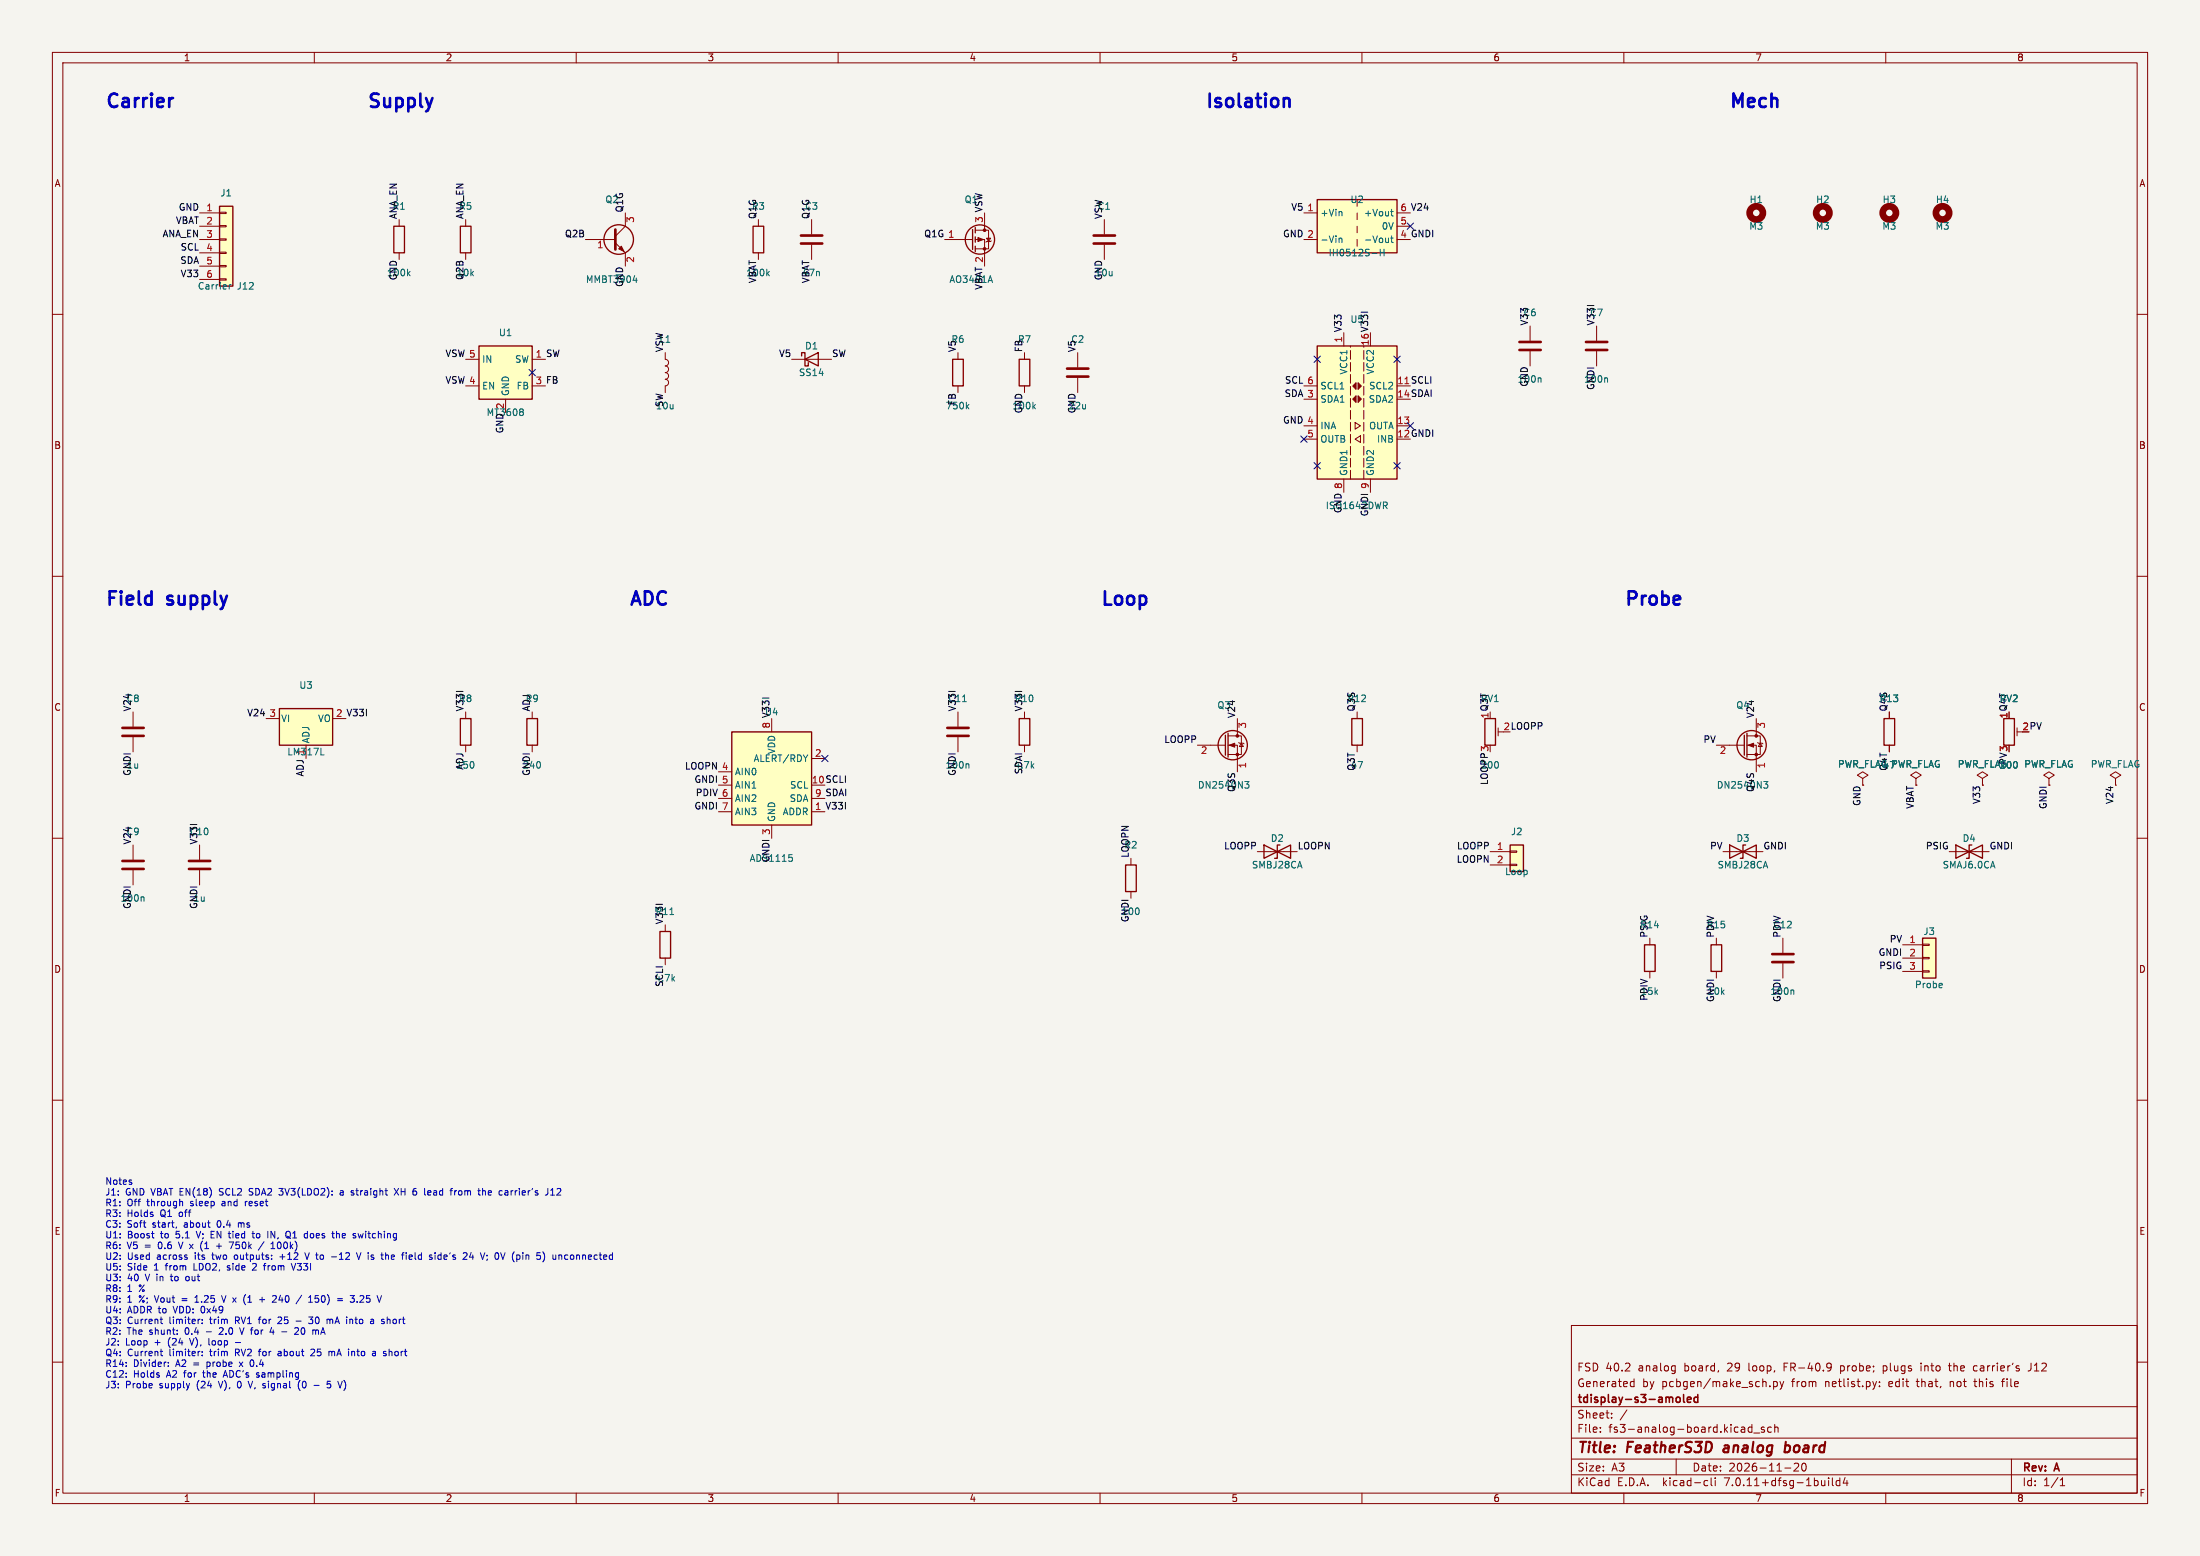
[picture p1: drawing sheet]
<svg xmlns="http://www.w3.org/2000/svg" width="420mm" height="297mm" viewBox="0 0 420 297" stroke-linecap="round" stroke-linejoin="round" font-family="sans-serif">
<path d="M0 0h420v297h-420z" fill="#f5f4ef" stroke="#f5f4ef" stroke-width=".19"/>
<g fill="none" stroke="#840000" stroke-width=".19">
<path d="M10 10h400v277h-400zM12 12h396v273h-396zM60 10v2M110 10v2M160 10v2M210 10v2M260 10v2M310 10v2M360 10v2M10 60h2M38.1 45.7h3.8M38.1 40.6h3.8"/>
<path d="M38.1 43.2h3.8M38.1 48.3h3.8M38.1 50.8h3.8M38.1 53.3h3.8M41.9 53.2h1.3v.3h-1.3zM41.9 50.7h1.3v.2h-1.3zM41.9 48.1h1.3v.3h-1.3zM41.9 45.6h1.3v.2h-1.3zM41.9 43.1h1.3v.2h-1.3zM41.9 40.5h1.3v.3h-1.3zM76.2 41.9v1.3M76.2 48.3v1.2"/>
<path d="M88.9 41.9v1.3M88.9 48.3v1.2M111.8 45.7h5.7M117.5 46.4l1.9 1.9v2.5M119.4 40.6v2.6l-1.9 1.9M144.8 41.9v1.3M144.8 48.3v1.2M154.9 41.9v2.8M154.9 46.7v2.8M180.3 45.7h5.4M186.2 45.7h1.8v5.1M186.2 43.9h2.5v3.6h-2.5"/>
<path d="M188 40.6v3.3M188.3 45.5h.8l-.4 .6zM189.2 46l-1 .2M210.8 41.9v2.8M210.8 46.7v2.8M248.9 45.7h2.6M248.9 40.6h2.6M259.1 40.6v1.3M259.1 43.2v1.3M259.1 45.7v1.3M266.7 40.6h2.5M266.7 43.2h2.5"/>
<path d="M408 60h2M88.9 68.6h2.5M88.9 73.7h2.5M96.5 76.2v2.5M101.6 68.6h2.5M101.6 73.7h2.5M127 67.3v1.3a.64 .64 0 0 1 .6 .6 .64 .64 0 0 1-.6 .7 .64 .64 0 0 1 .6 .6 .64 .64 0 0 1-.6 .6 .64 .64 0 0 1 .6 .7 .64 .64 0 0 1-.6 .6 .64 .64 0 0 1 .6 .6 .64 .64 0 0 1-.6 .7v1.2M151.1 68.6h7.6M182.9 67.3v1.3M182.9 73.7v1.2M195.6 67.3v1.3M195.6 73.7v1.2"/>
<path d="M205.7 67.3v2.8M205.7 72.1v2.8M248.9 76.2h2.6M248.9 73.7h2.6M256.5 63.5v2.5M292.1 62.2v2.8M292.1 67.1v2.8M304.8 62.2v2.8M304.8 67.1v2.8M248.9 81.3h2.6M248.9 83.8h2.6M256.5 91.4v2.6"/>
<path d="M258.7 80.6l1 .7-1 .6zM258.7 83.8l1-.6v1.3zM261.6 91.4v2.6M266.7 81.3h2.5M10 110h2M408 110h2M25.4 135.9v2.8M50.8 137.2h2.5M88.9 135.9v1.3M101.6 135.9v1.3M147.3 137.2v2.5M182.9 135.9v2.8"/>
<path d="M195.6 135.9v1.3M236.2 137.2v3.3M259.1 135.9v1.3M286 139.7h1M286 138.9v1.6M335.3 137.2v3.3M360.7 135.9v1.3M385.1 138.9v1.6M385.1 139.7h1M10 160h2M25.4 140.7v2.8M58.4 142.2v2.6"/>
<path d="M88.9 142.2v1.3M101.6 142.2v1.3M137.2 154.9h2.5M137.2 147.3h2.5M137.2 149.9h2.5M137.2 152.4h2.5M147.3 157.5v2.5M154.9 154.9h2.6M154.9 144.8h2.6M154.9 152.4h2.6M182.9 140.7v2.8M195.6 142.2v1.3"/>
<path d="M228.6 142.2h5.3M234.4 142.2h1.8v5.1M234.4 140.5h2.6v3.5h-2.6M236.5 141.7l1 .3M237 141.9l.4 .6h-.8zM259.1 142.2v1.3M327.7 142.2h5.3M333.5 142.2h1.8v5.1M333.5 140.5h2.5v3.5h-2.5M335.5 141.7l1 .3M336 141.9l.4 .6h-.7zM355.6 148.6l1-.6-1-.7-1 .7 1 .6v1.3"/>
<path d="M360.7 142.2v1.3M365.8 148.6l1-.6-1-.7-1.1 .7 1.1 .6v1.3M378.5 148.6l1-.6-1-.7-1.1 .7 1.1 .6v1.3M378.5 149.9h.1M391.2 148.6l1-.6-1-.7-1.1 .7 1.1 .6v1.3M403.9 148.6l1-.6-1-.7-1.1 .7 1.1 .6v1.3M403.9 149.9h.1M408 160h2M25.4 161.3v2.8M25.4 166.1v2.8M38.1 161.3v2.8M38.1 166.1v2.8"/>
<path d="M127 176.5v1.3M215.9 163.8v1.3M215.9 170.2v1.3M240 162.6h7.6M284.5 162.6h3.8M284.5 165.1h3.8M288.3 165h1.3v.2h-1.3zM288.3 162.4h1.3v.3h-1.3zM315 179.1v1.2M327.7 179.1v1.2M328.9 162.6h7.6M340.4 179.1v2.8"/>
<path d="M372.1 162.6h7.6M127 182.9v1.3M315 185.4v1.3M327.7 185.4v1.3M340.4 183.9v2.8M363.2 180.3h3.8M363.2 182.9h3.8M363.2 185.4h3.8M367 185.3h1.3v.2h-1.3zM367 182.8h1.3v.2h-1.3zM367 180.2h1.3v.3h-1.3zM10 210h2"/>
<path d="M408 210h2M10 260h2M300 253h108v32h-108zM408 260h2M300 278.5h108M300 274.5h108M300 268.5h108M305.5 273.2v.2M305.5 272.5v.1M307.7 270.5v.2M307.7 269.8v.1M310.6 269.1l-1.3 1.9"/>
<path d="M311.4 264.6h.5M311.4 263.8h.5M311.9 263.2v1.5M319.7 260.7l.1 .1M319.8 260.7v1.2l-.1 .2M319.8 261.6l-.1 .1M320 278.5v3M334.4 271.9v1.5M334.4 272.5l-.4-.1-.3 .3 .2 .6h.5M334.8 273.5h1.1M336.8 272.5l-.4-.1-.2 .2 .1 .2 .5 .2v.3h-.6M337.9 264.5v.2"/>
<path d="M338.2 272.5l-.5-.1-.3 .3 .2 .6h.6M338.6 263.8l.4-.1 .3 .3-.1 .6h-.6M338.6 263.7v1.5M338.8 272.5l.2-.1 .4 .1v.9M338.8 271.9v1.5M339.8 263.7l.4 1M340.2 264.7l-.4 .5M340.5 263.7l-.3 1M342.5 279.4l.6-.1 .2 .1 .1 .3-1 1.1h1M344.2 279.4l.1-.1a.8 .8 0 0 1 .5 .7 .8 .8 0 0 1-.5 .8 1 1 0 0 1-.1-1.4zM349 260.2l.5 .1a.99 .99 0 0 1-.3 1.4M349.6 260.8l-.3 .3h-.3"/>
<path d="M351.4 260.7v1.5M351.4 261.6l.1 .1M351.5 260.7l-.1 .1M358.2 263.7l-.3 1M358.8 264.5v.2M358.8 263.8v.1M359.5 260.7v1.5M359.5 261.6l.4 .1M359.9 260.7l-.4 .1M366.7 260.2v.1M366.7 260.7v1M371.9 260.7h.6"/>
<path d="M372.2 260.2v1.3l.3 .2M372.3 263.7v1M372.4 263.8h-.1M376.8 263.7h.6M376.8 261.5l.2 .2 .4-.1M377 263.2v1.3l.2 .2M377.4 260.8l-.4-.1-.2 .1M382.1 263.7h.6M382.7 263.2l-.4 .2v1.3M384 278.5v6.5M387.7 260.2v1.1a.48 .48 0 0 1-.5 .4M60 285v2"/>
<path d="M110 285v2M160 285v2M210 285v2M260 285v2M300 281.5h108M310 285v2M325.6 282.6l.4 .1M326 283.5l-.4 .1M326.7 282.1v1.3l.2 .2M327.4 282.1v.1M327.4 282.6v1M340.7 280.2h1.2"/>
<path d="M349.1 282.1v.1M349.1 282.6v1M349.8 282.1v1.3l.2 .2M351.2 282.7l-.4-.1-.3 .3 .2 .6h.5M351.2 282.1v1.5M352.2 282l-.3 1.1h.9M352.6 282.6v1M360 285v2M393.3 283.6h.9M393.3 282.5l.4-.4v1.5"/>
</g>
<path d="M329.1 276.5l-.1 .4 .2 .3M340.8 276h.8M340.9 275.2l-.2 2M341.5 277a.66 .66 0 0 1-.8 .1" fill="none" stroke="#840000" stroke-width=".4"/>
<path d="M320.5 266.7l.3 .3v.4l-.3 .3M321.4 266.2v1.3l.2 .2M322.1 267.2l.7-.2v-.2l-.5-.1-.2 .2 .1 .7h.6M324.1 266.8l-.4-.1-.3 .3 .1 .6h.6M324.1 266.2v1.5" fill="none" stroke="#840000" stroke-width=".3"/>
<g fill="#ffffc2" stroke="#ffffc2" stroke-width=".19">
<path d="M367 179.1h2.6v7.6h-2.6z"/>
<path d="M251.5 66h15.2v25.4h-15.2z"/>
<path d="M288.3 161.3h2.5v5.1h-2.5z"/>
<path d="M41.9 39.4h2.5v15.2h-2.5z"/>
<path d="M251.5 38.1h15.2v10.2h-15.2z"/>
<path d="M91.4 66h10.2v10.2h-10.2z"/>
<path d="M139.7 139.7h15.2v17.8h-15.2z"/>
<path d="M53.3 135.3h10.2v6.9h-10.2z"/>
</g>
<g fill="none" stroke="#840000" stroke-width=".25">
<path d="M41.9 39.4h2.5v15.2h-2.5zM251.5 38.1h15.2v10.2h-15.2zM75.2 43.2h2v5.1h-2zM87.9 43.2h2v5.1h-2zM143.8 43.2h2v5.1h-2zM185.7 43.8v3.8M186.2 43.4v1.1M186.2 45.2v1M186.2 47v1M91.4 66h10.2v10.2h-10.2zM153 67.9v-.6h.7v2.6h.6v-.7M153.7 68.6l2.5-1.3v2.6z"/>
<path d="M181.9 68.6h2v5.1h-2zM194.6 68.6h2v5.1h-2zM251.5 66h15.2v25.4h-15.2zM53.3 135.3h10.2v6.9h-10.2zM87.9 137.2h2v5h-2zM100.6 137.2h2v5h-2zM139.7 139.7h15.2v17.8h-15.2zM194.6 137.2h2v5h-2zM234.4 140v4.5M258.1 137.2h2v5h-2zM283.5 137.2h2v5h-2zM333.5 140v4.5"/>
<path d="M359.7 137.2h2v5h-2zM382.5 137.2h2.1v5h-2.1zM233.9 140.3v3.8M333 140.3v3.8M126 177.8h2v5.1h-2zM214.9 165.1h2v5.1h-2zM241.3 161.3v2.5l5.1-2.5v2.5zM244.3 161.3h-.5v2.5h-.5M288.3 161.3h2.5v5.1h-2.5zM330.2 161.3v2.5l5.1-2.5v2.5zM333.2 161.3h-.5v2.5h-.5M367 179.1h2.6v7.6h-2.6z"/>
<path d="M373.4 161.3v2.5l5.1-2.5v2.5zM376.4 161.3h-.5v2.5h-.5M313.9 180.3h2.1v5.1h-2.1zM326.6 180.3h2.1v5.1h-2.1z"/>
<circle cx="118.1" cy="45.7" r="2.82"/>
<circle cx="187.1" cy="45.7" r="2.79"/>
<circle cx="235.3" cy="142.2" r="2.79"/>
<circle cx="334.4" cy="142.2" r="2.79"/>
</g>
<g fill="none" stroke="#006464" stroke-width=".19">
<path d="M265.7 39.9v1.1l.3 .2M43.8 54.3v.9M44.1 54.3l-.3 .3M77.9 52.2l.4 .4M78.3 51.8l-.5 .5M120.9 53.5h.7M121.5 53.1v.8M146.5 52.2l.4 .4M146.9 51.8l-.5 .5M189 52.6l.5 1.3M255.6 45.6l.2-.1h.3l.1 .8M255.6 45.5v.8"/>
<path d="M256 40.4l.2 .2v.6M261.9 48.4h1M263.5 47.6v1.2M263.5 48.2h.7M264.2 47.6v1.2M265.5 45.5h.5M265.5 40.4h.5M265.7 45v1.1l.3 .2M99.8 78.1l.1 .2-.1 .2M99.8 78.7l.1 .1-.1 .5M184.6 77.6l.4 .4M185 77.2l-.5 .5"/>
<path d="M197.3 77.6l.4 .4M197.7 77.2l-.5 .5M294 72.1l.2 .2v.7M306.7 72.1l.2 .2v.7M264.4 96.5l.4 .6M264.7 95.9l.1 .2-.1 .3M183.8 133.9h.7M61.3 144.1h.6M184.8 145.8l.2 .2v.6M237.6 149.2h.8l-.4 .5 .4 .1v.4l-.2 .2h-.4M336.7 149.2h.8l-.4 .5 .3 .1 .1 .4-.3 .2h-.3M27.3 171.2l.2 .2v.6"/>
<path d="M127.9 174.6h.7M150.6 163.1h.6M151 163.6l.3 .3v.3l-.3 .2M342.3 189l.1 .1v.7M370.7 187.8l.1 .2-.6 .1"/>
</g>
<g fill="none" stroke="#840000" stroke-width=".51">
<path d="M117.5 43.8v3.8M152.9 46.5h4.1M152.9 45h4.1M208.8 46.5h4.1M208.8 45h4.1M203.7 71.9h4.1M203.7 70.4h4.1M290.1 66.8h4M290.1 65.3h4M302.8 66.8h4M302.8 65.3h4M23.4 138.9h4"/>
<path d="M180.8 138.9h4.1M23.4 140.5h4M180.8 140.5h4.1M23.4 165.9h4M23.4 164.3h4M36.1 165.9h4M36.1 164.3h4M338.3 183.6h4.1M338.3 182.1h4.1"/>
</g>
<g fill="#840000" stroke="#840000" stroke-width=".19">
<path d="M333.8 142.2l1-.3v.7z"/>
<path d="M186.7 45.3l1 .4-1 .4z"/>
<path d="M118.1 47.5l.5-.5 .5 1z"/>
<path d="M258.9 75.5v1.3l-.7-.6z"/>
<path d="M258.9 73.1v1.2l-.7-.6z"/>
<path d="M259.3 75.5l.6 .7-.6 .6z"/>
<path d="M259.3 73.1l.6 .6-.6 .6z"/>
<path d="M234.7 142.2l1-.3v.7z"/>
<circle cx="335.3" cy="144" r=".25"/>
<circle cx="335.3" cy="140.5" r=".25"/>
<circle cx="188" cy="47.5" r=".25"/>
<circle cx="188" cy="43.9" r=".25"/>
<circle cx="236.2" cy="144" r=".25"/>
<circle cx="236.2" cy="140.5" r=".25"/>
</g>
<g fill="none" stroke="#840000" stroke-width="1.3">
<circle cx="335.3" cy="40.6" r="1.27"/>
<circle cx="348" cy="40.6" r="1.27"/>
<circle cx="360.7" cy="40.6" r="1.27"/>
<circle cx="370.8" cy="40.6" r="1.27"/>
</g>
<path d="M257.8 91.4v-25.4M260.3 91.4v-25.4" fill="none" stroke="#840000" stroke-width=".19" stroke-dasharray="1.7 .6"/>
<path d="M33 18.7l-.4 .1M245.5 18.7l.6 .1 .1 .3v1.3" fill="none" stroke="#0000c2" stroke-width=".51"/>
<g fill="none" stroke="#0000c2" stroke-width=".19">
<path d="M25.1 225.7v.3M33.7 234.2l-.1 .2M34.1 237.1l.4 1.2M34.9 229.5v.7M37.5 235l.4 1.3M38.4 238.3l.3 .5M41.3 237.9h1M44.6 237.1l-.6 1.2M44.8 239.6l-.1 .2 .1 .5M45.5 233.4v.9M45.7 233.4l-.2 .1M46.8 229.3v.9"/>
<path d="M47.1 229.3l-.3 .3M47.6 228.1h.1M47.8 226.8l-.2 .3 .2 .4M48.1 235.4h.5M48.3 235v1.1l.3 .2M50.4 237l-1.1 1.6M51.7 236.3v-1.3l.8 1.3M51.7 238.3h.8M52.1 237.1v1.2M52.9 237.6l.1 .5M53.2 226.8h.8l-.4 .5h.2M53.3 228.1h.5"/>
<path d="M53.4 239.9h1M54.9 235a.43 .43 0 0 1 .5 .4l-.2 .8M55.1 236.1l.1 .1M55.2 236.2l-.3 .1M55.2 236.2l.3 .2M58.2 239.1l.4 1.3 .4-1.3M63.3 239.9h.9M64.2 235.6l.4-.2 .2 .2M64.2 235v1.3M65 227.3h.5M65.5 227.6h-.4l-.2 .2 .2 .3h.4M67.5 227.8v.3"/>
<path d="M68.1 239.1l.4 1.3 .4-1.3M68.4 235.4l.2 .9 .2-.6 .3 .6M73.8 239.5l.4 .2v.7M75.3 226.8l.8 1.3M76.1 226.8l-.8 1.3M78.5 239.5l-.4 .2 .1 .6 .3 .1M78.7 239.8l-.6 .2M81.8 227.3h.4l.1 .3-.6 .1M82.2 228.1h-.4M83.1 239.1v.1M83.1 239.5v.9M84.1 239.5l-.4 .1-.1 .2 .1 .5 .4 .1"/>
<path d="M86.8 227.3v.8M87.2 227.3l-.4 .2M89.9 239.1l-.3 .9h.8M90.3 239.5v.9M92.1 227.4l.2-.1h.3l.1 .8M96.5 227.3l.5 .2v.6M97 228.1h-.5M97 227.6h-.5M100.4 239.5v.9M100.6 239.5l-.2 .2M104.6 226.8l-.1 1.1M105.1 228.1h.8"/>
<path d="M105.1 227.2l.4-.4v1.3M107 227.4l-.7 .7h.8M108 239.5l.4 .1M30.6 251.8h.4M30.6 257.9h.4M30.7 252.5l.3 .2M30.7 258.6l.3 .2M35.6 243.7l-.1 .2 .1 .5M36.2 255.5l.4 1.2M37.2 248.6h.7M37.5 247.5l-.3 .2M38.1 251.8h.1"/>
<path d="M38.6 252.5v.2M38.6 251.9v.1M38.6 258.7v.1M39.9 255.5v1.1l.2 .1M42.3 247.3l.4 1.3M42.5 254l-.7 .7h.8M43.4 242.4h.1M43.6 241.6l-.2 .2 .2 .2M45 256.3h.9M45.7 260l.6 .8M45.7 253.4l.5 1.3M46.3 260l-.6 .8"/>
<path d="M48.9 241.7l-.7 .7h.7M49.3 251.8h.5M49.3 257.9h.5M49.6 248.1h.9M49.6 251.4l-.1 1.3M49.6 257.6l-.1 1.2M50 247.6v1M51.8 253.4l-.3 .9h.8M52 247.4l.5-.1 .3 .4-.8 .9h.8M52.2 253.9v.8M53.5 257.9l-.4 .1M53.5 251.4l-.4 .1"/>
<path d="M53.5 258.3h-.3l-.1 .2v.2l.4 .1M53.7 251.9l-.7 .8h.8M53.8 254.2h1M55.6 241.2l.4 1.2 .4-1.2M56.4 253.4l.5 .1 .1 .3-.8 .9h.8M56.5 252.2h1M57.6 247.2l-1.1 1.7M58.9 251.4h.8l-.4 .5h.3l.1 .2M59.7 252.4l-.2 .3-.6-.2M60 257.6l-.5-.1-.2 .1M60 258.1l-.7 .7h.8M60.1 248.4l.5 .2"/>
<path d="M60.4 253.9l.4 .1v.7M60.8 247.3h-.6l-.1 .6 .5-.1M62.6 251.8l.4 .2M62.9 258l.3-.1 .1 .2M63 252v.7M63.3 258.1v.7M63.5 251.9l-.3-.1-.2 .2M63.5 257.9l-.2 .2M64.4 247.9h1M64.4 248.3h1M66.8 247.3h.8l-.4 .5M67 251.8l.3 .2"/>
<path d="M67.5 257.9l-.3 .1M68.9 247.3l-.2 .1M69.4 247.8l-.7 .8h.7M71.1 251.8l.2 .2v.7M71.3 257.9l.4 .2v.7M71.3 252.6l-.1 .1M71.3 252.1l-.1 .1M71.7 258.7l-.4 .1M71.7 258.2l-.4 .1M73.9 251.4v1.3M74.1 251.8l.3 .1M74.3 257.5v1.3"/>
<path d="M74.6 257.9l-.3 .2M108.4 240.3l-.4 .1M32.1 260.7v.1M32.1 260v.2M41.7 263.7l.4 1.2M42.7 262.5h.6M43 261.6l-.4 1.3M45.4 263.9l-.1 .5 .2 .5M47.4 263.7l.4 1.2M47.9 260.7l.3 .1M48.9 262.8l.4 .1M49.3 262l-.4 .2 .1 .2 .3 .1"/>
<path d="M57 264v.9l.3 .5M60 264.4h.9M63.1 263.7h-.6l-.1 .6 .2-.2 .4 .1 .2 .2-.1 .4-.2 .1-.5-.1M65.6 263.5a1.46 1.46 0 0 1 0 1.9"/>
</g>
<g fill="none" stroke="#000084" stroke-width=".19">
<path d="M268.6 42.6l1.2 1.2M269.8 42.6l-1.2 1.2M101 70.5l1.2 1.2M102.2 70.5l-1.2 1.2M250.9 68l1.2 1.2M252.1 68l-1.2 1.2M266.1 68l1.2 1.2M267.3 68l-1.2 1.2M248.3 83.2l1.2 1.2M249.5 83.2l-1.2 1.2M250.9 88.3l1.2 1.2M252.1 88.3l-1.2 1.2"/>
<path d="M266.1 88.3l1.2 1.2M267.3 88.3l-1.2 1.2M268.6 80.7l1.2 1.2M269.8 80.7l-1.2 1.2M156.9 144.2l1.2 1.2M158.1 144.2l-1.2 1.2"/>
</g>
<g font-size="3.5" fill="#0000c2">
<text x="20" y="20.7">Carrier</text>
<text x="70" y="20.7">Supply</text>
<text x="230" y="20.7">Isolation</text>
<text x="330" y="20.7">Mech</text>
<text x="20" y="115.8">Field</text>
<text x="32.1" y="115.8">supply</text>
<text x="120" y="115.8">ADC</text>
<text x="210" y="115.8">Loop</text>
<text x="310" y="115.8">Probe</text>
</g>
<g font-size="2.8" fill="#840000">
<text x="301" y="277.9">Title:</text>
<text x="310.6" y="277.9">FeatherS3D</text>
<text x="329.9" y="277.9">analog</text>
<text x="342.3" y="277.9">board</text>
</g>
<g font-size="2.1" fill="#840000">
<text x="301" y="262">FSD 40.2</text>
<text x="312.8" y="262">analog</text>
<text x="321.7" y="262">board,</text>
<text x="330" y="262">29</text>
<text x="334.2" y="262">loop,</text>
<text x="341.1" y="262">FR-40.9</text>
<text x="352" y="262">probe;</text>
<text x="360.3" y="262">plugs</text>
<text x="367.7" y="262">into</text>
<text x="373.3" y="262">the</text>
<text x="378.1" y="262">carrier's</text>
<text x="388.7" y="262">J12</text>
<text x="301" y="268.2">tdisplay-s3-amoled</text>
<text x="301" y="265">Generated</text>
<text x="313.5" y="265">by</text>
<text x="317.3" y="265">pcbgen/make_sch.py</text>
<text x="342.2" y="265">from</text>
<text x="348.7" y="265">netlist.py:</text>
<text x="361" y="265">edit</text>
<text x="366.5" y="265">that,</text>
<text x="372.9" y="265">not</text>
<text x="377.8" y="265">this</text>
<text x="383.3" y="265">file</text>
<text x="301" y="273.7">File:</text>
<text x="301" y="271">Sheet:</text>
<text x="307.1" y="273.7">fs3-analog-board.kicad_sch</text>
<text x="301" y="281.1">Size:</text>
<text x="307.6" y="281.1">A3</text>
<text x="323" y="281.1">Date:</text>
<text x="330" y="281.1">2026-11-20</text>
<text x="386" y="281.3">Rev:</text>
<text x="392.4" y="281.3">A</text>
<text x="301" y="283.9">KiCad</text>
<text x="308.7" y="283.9">E.D.A.</text>
<text x="317.6" y="283.9">kicad-cli</text>
<text x="329.5" y="283.9">7.0.11+dfsg-1build4</text>
<text x="386" y="283.9">Id:</text>
<text x="390.1" y="283.9">1/1</text>
</g>
<g font-size="1.8" fill="#840000">
<text x="35" y="11.9">1</text>
<text x="85" y="11.9">2</text>
<text x="135" y="11.9">3</text>
<text x="185" y="11.9">4</text>
<text x="235" y="11.9">5</text>
<text x="285" y="11.9">6</text>
<text x="335" y="11.9">7</text>
<text x="385" y="11.9">8</text>
<text x="10.3" y="35.9">A</text>
<text x="408.3" y="35.9">A</text>
<text x="10.3" y="85.9">B</text>
<text x="408.2" y="85.9">B</text>
<text x="10.3" y="135.9">C</text>
<text x="383.3" y="137.2" transform="rotate(-90 383.3 137.2)">1 Q4T</text>
<text x="408.2" y="135.9">C</text>
<text x="355.2" y="153.9" transform="rotate(-90 355.2 153.9)">GND</text>
<text x="365.4" y="154.5" transform="rotate(-90 365.4 154.5)">VBAT</text>
<text x="390.8" y="154.5" transform="rotate(-90 390.8 154.5)">GNDI</text>
<text x="10.3" y="185.9">D</text>
<text x="408.2" y="185.9">D</text>
<text x="10.3" y="235.9">E</text>
<text x="408.3" y="235.9">E</text>
<text x="10.3" y="285.9">F</text>
<text x="35" y="286.9">1</text>
<text x="85" y="286.9">2</text>
<text x="135" y="286.9">3</text>
<text x="185" y="286.9">4</text>
<text x="235" y="286.9">5</text>
<text x="285" y="286.9">6</text>
<text x="335" y="286.9">7</text>
<text x="385" y="286.9">8</text>
<text x="408.3" y="285.9">F</text>
</g>
<g font-size="1.8" fill="#0f0f0f">
<text x="34" y="40.3">GND</text>
<text x="74.9" y="40.2">R1</text>
<text x="75.9" y="41.9" transform="rotate(-90 75.9 41.9)">ANA_EN</text>
<text x="87.6" y="40.2">R5</text>
<text x="88.6" y="41.9" transform="rotate(-90 88.6 41.9)">ANA_EN</text>
<text x="115.5" y="39">Q2</text>
<text x="119" y="40.6" transform="rotate(-90 119 40.6)">Q1G</text>
<text x="143.4" y="40.2">R3</text>
<text x="144.4" y="41.9" transform="rotate(-90 144.4 41.9)">Q1G</text>
<text x="153.6" y="40.2">C3</text>
<text x="154.6" y="41.9" transform="rotate(-90 154.6 41.9)">Q1G</text>
<text x="184" y="39">Q1</text>
<text x="209.5" y="40.2">C1</text>
<text x="210.5" y="41.9" transform="rotate(-90 210.5 41.9)">VSW</text>
<text x="246.4" y="40.3">V5</text>
<text x="267.3" y="40.4">6 V24</text>
<text x="30.9" y="45.4">ANA_EN</text>
<text x="33.5" y="42.8">VBAT 2</text>
<text x="34.4" y="47.9">SCL</text>
<text x="107.7" y="45.4">Q2B</text>
<text x="176.3" y="45.4">Q1G 1</text>
<text x="187.7" y="42.6" transform="rotate(-90 187.7 42.6)">3 VSW</text>
<text x="244.8" y="45.4">GND 2</text>
<text x="267.3" y="45.5">4 GNDI</text>
<text x="34.3" y="50.5">SDA</text>
<text x="34.4" y="53">V33</text>
<text x="73.8" y="52.9">100k</text>
<text x="75.9" y="53.6" transform="rotate(-90 75.9 53.6)">GND</text>
<text x="87.1" y="52.9">10k</text>
<text x="88.6" y="53.5" transform="rotate(-90 88.6 53.5)">Q2B</text>
<text x="142.3" y="52.9">100k</text>
<text x="153.1" y="52.9">47n</text>
<text x="208.9" y="52.9">10u</text>
<text x="210.5" y="53.6" transform="rotate(-90 210.5 53.6)">GND</text>
<text x="119" y="54.9" transform="rotate(-90 119 54.9)">GND</text>
<text x="144.4" y="54.1" transform="rotate(-90 144.4 54.1)">VBAT</text>
<text x="154.6" y="54.1" transform="rotate(-90 154.6 54.1)">VBAT</text>
<text x="187.6" y="55.4" transform="rotate(-90 187.6 55.4)">VBAT 2</text>
<text x="125.8" y="65.6">L1</text>
<text x="181.5" y="65.6">R6</text>
<text x="256.3" y="65.5" transform="rotate(-90 256.3 65.5)">1 V33</text>
<text x="257.7" y="61.8">U5</text>
<text x="290.8" y="60.6">C6</text>
<text x="291.7" y="62.2" transform="rotate(-90 291.7 62.2)">V33</text>
<text x="303.5" y="60.6">C7</text>
<text x="304.4" y="62.2" transform="rotate(-90 304.4 62.2)">V33I</text>
<text x="84.9" y="68.2">VSW 5</text>
<text x="102.2" y="68.3">1 SW</text>
<text x="126.7" y="67.3" transform="rotate(-90 126.7 67.3)">VSW</text>
<text x="148.6" y="68.2">V5</text>
<text x="158.7" y="68.2">SW</text>
<text x="182.5" y="67.3" transform="rotate(-90 182.5 67.3)">V5</text>
<text x="195.2" y="67.3" transform="rotate(-90 195.2 67.3)">FB</text>
<text x="205.4" y="67.3" transform="rotate(-90 205.4 67.3)">V5</text>
<text x="261.4" y="66.1" transform="rotate(-90 261.4 66.1)">16 V33I</text>
<text x="84.9" y="73.3">VSW 4</text>
<text x="102.2" y="73.4">3 FB</text>
<text x="126.7" y="77.8" transform="rotate(-90 126.7 77.8)">SW</text>
<text x="182.5" y="77.5" transform="rotate(-90 182.5 77.5)">FB</text>
<text x="245.1" y="75.9">SDA 3</text>
<text x="245.2" y="73.3">SCL 6</text>
<text x="266.7" y="73.4">11 SCLI</text>
<text x="266.7" y="75.9">14 SDAI</text>
<text x="289.6" y="73.3">100n</text>
<text x="291.7" y="73.9" transform="rotate(-90 291.7 73.9)">GND</text>
<text x="302.3" y="73.3">100n</text>
<text x="304.4" y="74.5" transform="rotate(-90 304.4 74.5)">GNDI</text>
<text x="96.2" y="82.8" transform="rotate(-90 96.2 82.8)">GND 2</text>
<text x="125.1" y="78.3">10u</text>
<text x="193.1" y="78.3">100k</text>
<text x="195.2" y="79" transform="rotate(-90 195.2 79)">GND</text>
<text x="203.9" y="78.3">22u</text>
<text x="205.4" y="79" transform="rotate(-90 205.4 79)">GND</text>
<text x="244.8" y="80.9">GND 4</text>
<text x="266.7" y="83.6">12 GNDI</text>
<text x="256.2" y="98.1" transform="rotate(-90 256.2 98.1)">GND 8</text>
<text x="261.3" y="98.7" transform="rotate(-90 261.3 98.7)">GNDI 9</text>
<text x="24.1" y="134.2">C8</text>
<text x="25.1" y="135.9" transform="rotate(-90 25.1 135.9)">V24</text>
<text x="47.1" y="136.8">V24</text>
<text x="64.1" y="136.9">2 V33I</text>
<text x="87.6" y="134.2">R8</text>
<text x="88.6" y="135.9" transform="rotate(-90 88.6 135.9)">V33I</text>
<text x="100.3" y="134.2">R9</text>
<text x="101.3" y="135.9" transform="rotate(-90 101.3 135.9)">ADJ</text>
<text x="145.9" y="136.8">U4</text>
<text x="180.9" y="134.2">C11</text>
<text x="182.5" y="135.9" transform="rotate(-90 182.5 135.9)">V33I</text>
<text x="193.6" y="134.2">R10</text>
<text x="195.2" y="135.9" transform="rotate(-90 195.2 135.9)">V33I</text>
<text x="232.3" y="135.5">Q3</text>
<text x="235.9" y="137.2" transform="rotate(-90 235.9 137.2)">V24</text>
<text x="257.1" y="134.2">R12</text>
<text x="258.7" y="135.9" transform="rotate(-90 258.7 135.9)">Q3S</text>
<text x="282.6" y="134.2">RV1</text>
<text x="284.2" y="137.2" transform="rotate(-90 284.2 137.2)">1 Q3T</text>
<text x="331.4" y="135.5">Q4</text>
<text x="334.9" y="137.2" transform="rotate(-90 334.9 137.2)">V24</text>
<text x="360.3" y="135.9" transform="rotate(-90 360.3 135.9)">Q4S</text>
<text x="147.1" y="139.1" transform="rotate(-90 147.1 139.1)">8 V33I</text>
<text x="222.2" y="141.9">LOOPP</text>
<text x="286.9" y="139.4">2 LOOPP</text>
<text x="325.1" y="141.9">PV</text>
<text x="386" y="139.4">2 PV</text>
<text x="24.1" y="146.9">1u</text>
<text x="25.1" y="148.2" transform="rotate(-90 25.1 148.2)">GNDI</text>
<text x="58.1" y="148.3" transform="rotate(-90 58.1 148.3)">ADJ 1</text>
<text x="87" y="146.9">150</text>
<text x="88.6" y="147" transform="rotate(-90 88.6 147)">ADJ</text>
<text x="99.7" y="146.9">240</text>
<text x="101.3" y="148.2" transform="rotate(-90 101.3 148.2)">GNDI</text>
<text x="130.7" y="147">LOOPN 4</text>
<text x="132.5" y="149.5">GNDI 5</text>
<text x="154.9" y="149.6">10 SCLI</text>
<text x="180.4" y="146.9">100n</text>
<text x="182.5" y="148.2" transform="rotate(-90 182.5 148.2)">GNDI</text>
<text x="193.5" y="146.9">4.7k</text>
<text x="195.2" y="147.9" transform="rotate(-90 195.2 147.9)">SDAI</text>
<text x="257.8" y="146.9">47</text>
<text x="258.7" y="147.2" transform="rotate(-90 258.7 147.2)">Q3T</text>
<text x="282.6" y="146.9">200</text>
<text x="284.1" y="149.9" transform="rotate(-90 284.1 149.9)">LOOPP3</text>
<text x="383.2" y="146.1" transform="rotate(-90 383.2 146.1)">PV3</text>
<text x="132.5" y="154.6">GNDI 7</text>
<text x="132.7" y="152.1">PDIV 6</text>
<text x="155.5" y="154.7">1 V33I</text>
<text x="155.5" y="152.1">9 SDAI</text>
<text x="235.9" y="151.3" transform="rotate(-90 235.9 151.3)">Q3S</text>
<text x="334.9" y="151.3" transform="rotate(-90 334.9 151.3)">Q4S</text>
<text x="378.1" y="153.6" transform="rotate(-90 378.1 153.6)">V33</text>
<text x="403.5" y="153.6" transform="rotate(-90 403.5 153.6)">V24</text>
<text x="24.1" y="159.6">C9</text>
<text x="25.1" y="161.3" transform="rotate(-90 25.1 161.3)">V24</text>
<text x="36.2" y="159.6">C10</text>
<text x="37.8" y="161.3" transform="rotate(-90 37.8 161.3)">V33I</text>
<text x="147" y="164.7" transform="rotate(-90 147 164.7)">GNDI 3</text>
<text x="214.6" y="162.2">R2</text>
<text x="215.6" y="163.8" transform="rotate(-90 215.6 163.8)">LOOPN</text>
<text x="233.6" y="162.2">LOOPP</text>
<text x="247.6" y="162.2">LOOPN</text>
<text x="278" y="164.8">LOOPN</text>
<text x="278" y="162.2">LOOPP</text>
<text x="326.4" y="162.2">PV</text>
<text x="336.5" y="162.2">GNDI</text>
<text x="367.6" y="162.2">PSIG</text>
<text x="379.7" y="162.2">GNDI</text>
<text x="22.9" y="172.3">100n</text>
<text x="25.1" y="173.6" transform="rotate(-90 25.1 173.6)">GNDI</text>
<text x="36.8" y="172.3">1u</text>
<text x="37.8" y="173.6" transform="rotate(-90 37.8 173.6)">GNDI</text>
<text x="125.1" y="174.9">R11</text>
<text x="126.7" y="176.5" transform="rotate(-90 126.7 176.5)">V33I</text>
<text x="214" y="174.9">100</text>
<text x="215.6" y="176.1" transform="rotate(-90 215.6 176.1)">GNDI</text>
<text x="313" y="177.4">R14</text>
<text x="314.6" y="179.1" transform="rotate(-90 314.6 179.1)">PSIG</text>
<text x="325.7" y="177.4">R15</text>
<text x="327.3" y="179.1" transform="rotate(-90 327.3 179.1)">PDIV</text>
<text x="338.4" y="177.4">C12</text>
<text x="340" y="179.1" transform="rotate(-90 340 179.1)">PDIV</text>
<text x="360.7" y="180">PV</text>
<text x="358.5" y="182.5">GNDI</text>
<text x="358.7" y="185.1">PSIG</text>
<text x="124.9" y="187.6">4.7k</text>
<text x="126.7" y="188.5" transform="rotate(-90 126.7 188.5)">SCLI</text>
<text x="313.1" y="190.1">15k</text>
<text x="314.6" y="191.1" transform="rotate(-90 314.6 191.1)">PDIV</text>
<text x="325.8" y="190.1">10k</text>
<text x="327.3" y="191.4" transform="rotate(-90 327.3 191.4)">GNDI</text>
<text x="337.9" y="190.1">100n</text>
<text x="340" y="191.4" transform="rotate(-90 340 191.4)">GNDI</text>
</g>
<g font-size="1.8" fill="#a90000">
<text x="39.3" y="40.4">1</text>
<text x="249.5" y="40.4">1</text>
<text x="39.3" y="45.5">3</text>
<text x="113.9" y="47.7">1</text>
<text x="121.4" y="42.6" transform="rotate(-90 121.4 42.6)">3</text>
<text x="267.3" y="42.9">5</text>
<text x="39.3" y="48">4</text>
<text x="39.3" y="50.5">5</text>
<text x="39.3" y="53.1">6</text>
<text x="121.4" y="50.2" transform="rotate(-90 121.4 50.2)">2</text>
<text x="249.5" y="83.6">5</text>
<text x="266.7" y="81">13</text>
<text x="51.4" y="136.9">3</text>
<text x="383.3" y="137.2" transform="rotate(-90 383.3 137.2)">1</text>
<text x="238.2" y="139.1" transform="rotate(-90 238.2 139.1)">3</text>
<text x="337.3" y="139.1" transform="rotate(-90 337.3 139.1)">3</text>
<text x="383.3" y="143.6" transform="rotate(-90 383.3 143.6)">3</text>
<text x="386" y="139.4">2</text>
<text x="155.5" y="144.5">2</text>
<text x="229.2" y="144.2">2</text>
<text x="238.2" y="146.8" transform="rotate(-90 238.2 146.8)">1</text>
<text x="328.2" y="144.2">2</text>
<text x="337.3" y="146.8" transform="rotate(-90 337.3 146.8)">1</text>
<text x="285.7" y="162.3">1</text>
<text x="285.7" y="164.8">2</text>
<text x="364.4" y="180.1">1</text>
<text x="364.4" y="182.6">2</text>
<text x="364.4" y="185.2">3</text>
</g>
<g font-size="1.8" fill="#006464">
<text x="42" y="37.7">J1</text>
<text x="252" y="41.5">+Vin</text>
<text x="257.7" y="39">U2</text>
<text x="260.3" y="41.5">+Vout</text>
<text x="333.9" y="39">H1</text>
<text x="346.6" y="39">H2</text>
<text x="359.3" y="39">H3</text>
<text x="369.5" y="39">H4</text>
<text x="252" y="46.6">-Vin</text>
<text x="260.3" y="46.6">-Vout</text>
<text x="263.7" y="44">0V</text>
<text x="333.8" y="44">M3</text>
<text x="346.5" y="44">M3</text>
<text x="359.2" y="44">M3</text>
<text x="369.4" y="44">M3</text>
<text x="253.5" y="49.1">IH0512S-H</text>
<text x="37.7" y="55.5">Carrier</text>
<text x="45.3" y="55.5">J12</text>
<text x="111.7" y="54.2">MMBT3904</text>
<text x="181.1" y="54.2">AO3401A</text>
<text x="95.1" y="64.4">U1</text>
<text x="194.2" y="65.6">R7</text>
<text x="204.4" y="65.6">C2</text>
<text x="91.9" y="69.4">IN</text>
<text x="98.2" y="69.4">SW</text>
<text x="152.4" y="72">SS14</text>
<text x="153.6" y="66.9">D1</text>
<text x="257.4" y="71.6" transform="rotate(-90 257.4 71.6)">VCC1</text>
<text x="262.5" y="71.6" transform="rotate(-90 262.5 71.6)">VCC2</text>
<text x="91.9" y="74.5">EN</text>
<text x="97.4" y="75.7" transform="rotate(-90 97.4 75.7)">GND</text>
<text x="98.5" y="74.5">FB</text>
<text x="252" y="77.1">SDA1</text>
<text x="252" y="74.5">SCL1</text>
<text x="261.2" y="77.1">SDA2</text>
<text x="261.3" y="74.5">SCL2</text>
<text x="92.8" y="79.6">MT3608</text>
<text x="180.4" y="78.3">750k</text>
<text x="252" y="82.1">INA</text>
<text x="261.3" y="82.1">OUTA</text>
<text x="252" y="84.7">OUTB</text>
<text x="262.8" y="84.7">INB</text>
<text x="257.4" y="90.9" transform="rotate(-90 257.4 90.9)">GND1</text>
<text x="262.5" y="90.9" transform="rotate(-90 262.5 90.9)">GND2</text>
<text x="253" y="97.4">ISO1642DWR</text>
<text x="57" y="131.7">U3</text>
<text x="358.7" y="134.2">R13</text>
<text x="381.7" y="134.2">RV2</text>
<text x="53.6" y="138">VI</text>
<text x="59.3" y="142" transform="rotate(-90 59.3 142)">ADJ</text>
<text x="60.6" y="138">VO</text>
<text x="54.8" y="144.4">LM317L</text>
<text x="140.2" y="148.2">AIN0</text>
<text x="143.8" y="145.6">ALERT/RDY</text>
<text x="148.2" y="144" transform="rotate(-90 148.2 144)">VDD</text>
<text x="350.8" y="146.7">PWR_FLAG</text>
<text x="359.4" y="146.9">47PWR_FLAG</text>
<text x="360.3" y="147.2" transform="rotate(-90 360.3 147.2)">Q4T</text>
<text x="373.6" y="146.7">PWR_FLAG</text>
<text x="381.6" y="146.9">200</text>
<text x="386.3" y="146.7">PWR_FLAG</text>
<text x="399" y="146.7">PWR_FLAG</text>
<text x="140.2" y="150.7">AIN1</text>
<text x="140.2" y="153.3">AIN2</text>
<text x="140.2" y="155.8">AIN3</text>
<text x="149.3" y="155.8">ADDR</text>
<text x="150.7" y="153.3">SDA</text>
<text x="150.7" y="150.7">SCL</text>
<text x="228.6" y="150.7">DN2540N3</text>
<text x="327.6" y="150.7">DN2540N3</text>
<text x="148.2" y="157" transform="rotate(-90 148.2 157)">GND</text>
<text x="242.5" y="160.9">D2</text>
<text x="288.4" y="159.6">J2</text>
<text x="331.4" y="160.9">D3</text>
<text x="374.6" y="160.9">D4</text>
<text x="143" y="164.7">ADS1115</text>
<text x="238.9" y="166">SMBJ28CA</text>
<text x="287.2" y="167.2">Loop</text>
<text x="327.8" y="166">SMBJ28CA</text>
<text x="370.8" y="166">SMAJ6.0CA</text>
<text x="367.1" y="178.7">J3</text>
<text x="365.5" y="188.8">Probe</text>
</g>
<g font-size="1.8" fill="#0000c2">
<text x="20" y="226.5">Notes</text>
<text x="20" y="228.5">J1:</text>
<text x="20" y="230.6">R1:</text>
<text x="20" y="232.6">R3:</text>
<text x="24" y="228.5">GND VBAT EN(18)</text>
<text x="24.3" y="230.6">Off</text>
<text x="24.3" y="232.6">Holds</text>
<text x="28.2" y="230.6">through</text>
<text x="30.7" y="232.6">Q1</text>
<text x="34.5" y="232.6">off</text>
<text x="36.6" y="230.6">sleep</text>
<text x="42.3" y="228.5">SCL2</text>
<text x="42.8" y="230.6">and</text>
<text x="47.4" y="230.6">reset</text>
<text x="48.2" y="228.5">SDA2</text>
<text x="54.2" y="228.5">3V3(LDO2):</text>
<text x="66" y="228.5">a</text>
<text x="68.3" y="228.5">straight</text>
<text x="76.8" y="228.5">XH</text>
<text x="80.5" y="228.5">6</text>
<text x="82.9" y="228.5">lead</text>
<text x="88.1" y="228.5">from</text>
<text x="93.6" y="228.5">the</text>
<text x="97.8" y="228.5">carrier's</text>
<text x="106.9" y="228.5">J12</text>
<text x="20" y="234.7">C3:</text>
<text x="20" y="236.7">U1:</text>
<text x="20" y="238.7">R6:</text>
<text x="24.3" y="234.7">Soft</text>
<text x="24.3" y="238.7">V5</text>
<text x="24.3" y="236.7">Boost</text>
<text x="27.7" y="238.7">=</text>
<text x="29.2" y="234.7">start,</text>
<text x="30.5" y="238.7">0.6</text>
<text x="30.8" y="236.7">to</text>
<text x="33.9" y="236.7">5.1</text>
<text x="34.7" y="238.7">V x</text>
<text x="35.4" y="234.7">about</text>
<text x="38" y="236.7">V; EN tied</text>
<text x="39.1" y="238.7">(1</text>
<text x="41.9" y="234.7">0.4</text>
<text x="42.3" y="238.7">+</text>
<text x="45.1" y="238.7">750k</text>
<text x="46.1" y="234.7">ms</text>
<text x="49.3" y="236.7">to</text>
<text x="50.9" y="238.7">/</text>
<text x="52.3" y="236.7">IN,</text>
<text x="53.4" y="238.7">100k)</text>
<text x="56.1" y="236.7">Q1</text>
<text x="59.8" y="236.7">does</text>
<text x="65.4" y="236.7">the</text>
<text x="69.5" y="236.7">switching</text>
<text x="20" y="240.8">U2:</text>
<text x="20" y="242.8">U5:</text>
<text x="20" y="244.9">U3:</text>
<text x="24.3" y="240.8">Used</text>
<text x="24.3" y="242.8">Side</text>
<text x="24.3" y="244.9">40</text>
<text x="27.9" y="244.9">V in</text>
<text x="29.5" y="242.8">1</text>
<text x="30.1" y="240.8">across</text>
<text x="31.9" y="242.8">from</text>
<text x="33.1" y="244.9">to</text>
<text x="36.1" y="244.9">out</text>
<text x="37.4" y="242.8">LDO2,</text>
<text x="37.5" y="240.8">its</text>
<text x="41" y="240.8">two</text>
<text x="44.1" y="242.8">side</text>
<text x="45.4" y="240.8">outputs:</text>
<text x="49.1" y="242.8">2</text>
<text x="51.5" y="242.8">from</text>
<text x="54.2" y="240.8">+12</text>
<text x="57" y="242.8">V33I</text>
<text x="59.4" y="240.8">V to</text>
<text x="64.7" y="240.8">-12</text>
<text x="69.9" y="240.8">V is</text>
<text x="74.9" y="240.8">the</text>
<text x="79.1" y="240.8">field</text>
<text x="84.5" y="240.8">side's</text>
<text x="91.1" y="240.8">24</text>
<text x="94.7" y="240.8">V; 0V</text>
<text x="101.1" y="240.8">(pin</text>
<text x="106" y="240.8">5)</text>
<text x="109.2" y="240.8">unconnected</text>
<text x="20" y="246.9">R8:</text>
<text x="20" y="249">R9:</text>
<text x="20" y="251">U4:</text>
<text x="24.3" y="246.9">1</text>
<text x="24.3" y="249">1</text>
<text x="24.3" y="251">ADDR to</text>
<text x="26.6" y="246.9">%</text>
<text x="26.6" y="249">%; Vout</text>
<text x="33.4" y="251">VDD: 0x49</text>
<text x="35.1" y="249">=</text>
<text x="37.9" y="249">1.25</text>
<text x="43.3" y="249">V x</text>
<text x="47.8" y="249">(1</text>
<text x="53.7" y="249">240</text>
<text x="58.5" y="249">/</text>
<text x="61" y="249">150)</text>
<text x="66.7" y="249">=</text>
<text x="69.4" y="249">3.25</text>
<text x="20" y="253.1">Q3:</text>
<text x="20" y="255.1">R2:</text>
<text x="20" y="257.1">J2:</text>
<text x="24" y="257.1">Loop</text>
<text x="24.3" y="255.1">The</text>
<text x="24.3" y="253.1">Current</text>
<text x="28.6" y="255.1">shunt:</text>
<text x="29.6" y="257.1">+</text>
<text x="32.3" y="257.1">(24</text>
<text x="32.4" y="253.1">limiter:</text>
<text x="35.6" y="255.1">0.4</text>
<text x="36.8" y="257.1">V),</text>
<text x="39.8" y="255.1">-</text>
<text x="40.4" y="253.1">trim</text>
<text x="40.5" y="257.1">loop</text>
<text x="42.5" y="255.1">2.0</text>
<text x="45.4" y="253.1">RV1</text>
<text x="46.7" y="255.1">V for</text>
<text x="50.1" y="253.1">for</text>
<text x="53.9" y="253.1">25</text>
<text x="58" y="255.1">20</text>
<text x="60.3" y="253.1">30</text>
<text x="61.5" y="255.1">mA</text>
<text x="63.9" y="253.1">mA</text>
<text x="67.8" y="253.1">into</text>
<text x="72.6" y="253.1">a</text>
<text x="74.9" y="253.1">short</text>
<text x="20" y="259.2">Q4:</text>
<text x="20" y="261.2">R14:</text>
<text x="20" y="263.3">C12:</text>
<text x="24.3" y="259.2">Current</text>
<text x="25.5" y="261.2">Divider:</text>
<text x="25.5" y="263.3">Holds</text>
<text x="32" y="263.3">A2</text>
<text x="32.4" y="259.2">limiter:</text>
<text x="33.7" y="261.2">A2</text>
<text x="35.4" y="263.3">for</text>
<text x="37.2" y="261.2">=</text>
<text x="39.3" y="263.3">the</text>
<text x="39.9" y="261.2">probe</text>
<text x="40.4" y="259.2">trim</text>
<text x="43.4" y="263.3">ADC's</text>
<text x="45.4" y="259.2">RV2</text>
<text x="46.4" y="261.2">x</text>
<text x="48.6" y="261.2">0.4</text>
<text x="49.8" y="263.3">sampling</text>
<text x="50.1" y="259.2">for</text>
<text x="53.9" y="259.2">about</text>
<text x="60.4" y="259.2">25</text>
<text x="64" y="259.2">mA</text>
<text x="68" y="259.2">into</text>
<text x="72.8" y="259.2">a</text>
<text x="75.1" y="259.2">short</text>
<text x="20" y="265.3">J3:</text>
<text x="24" y="265.3">Probe</text>
<text x="30.6" y="265.3">supply</text>
<text x="37.8" y="265.3">(24</text>
<text x="42.3" y="265.3">V),</text>
<text x="46" y="265.3">0</text>
<text x="48.4" y="265.3">V, signal</text>
<text x="58.2" y="265.3">(0</text>
<text x="64.1" y="265.3">5</text>
</g>
</svg>
